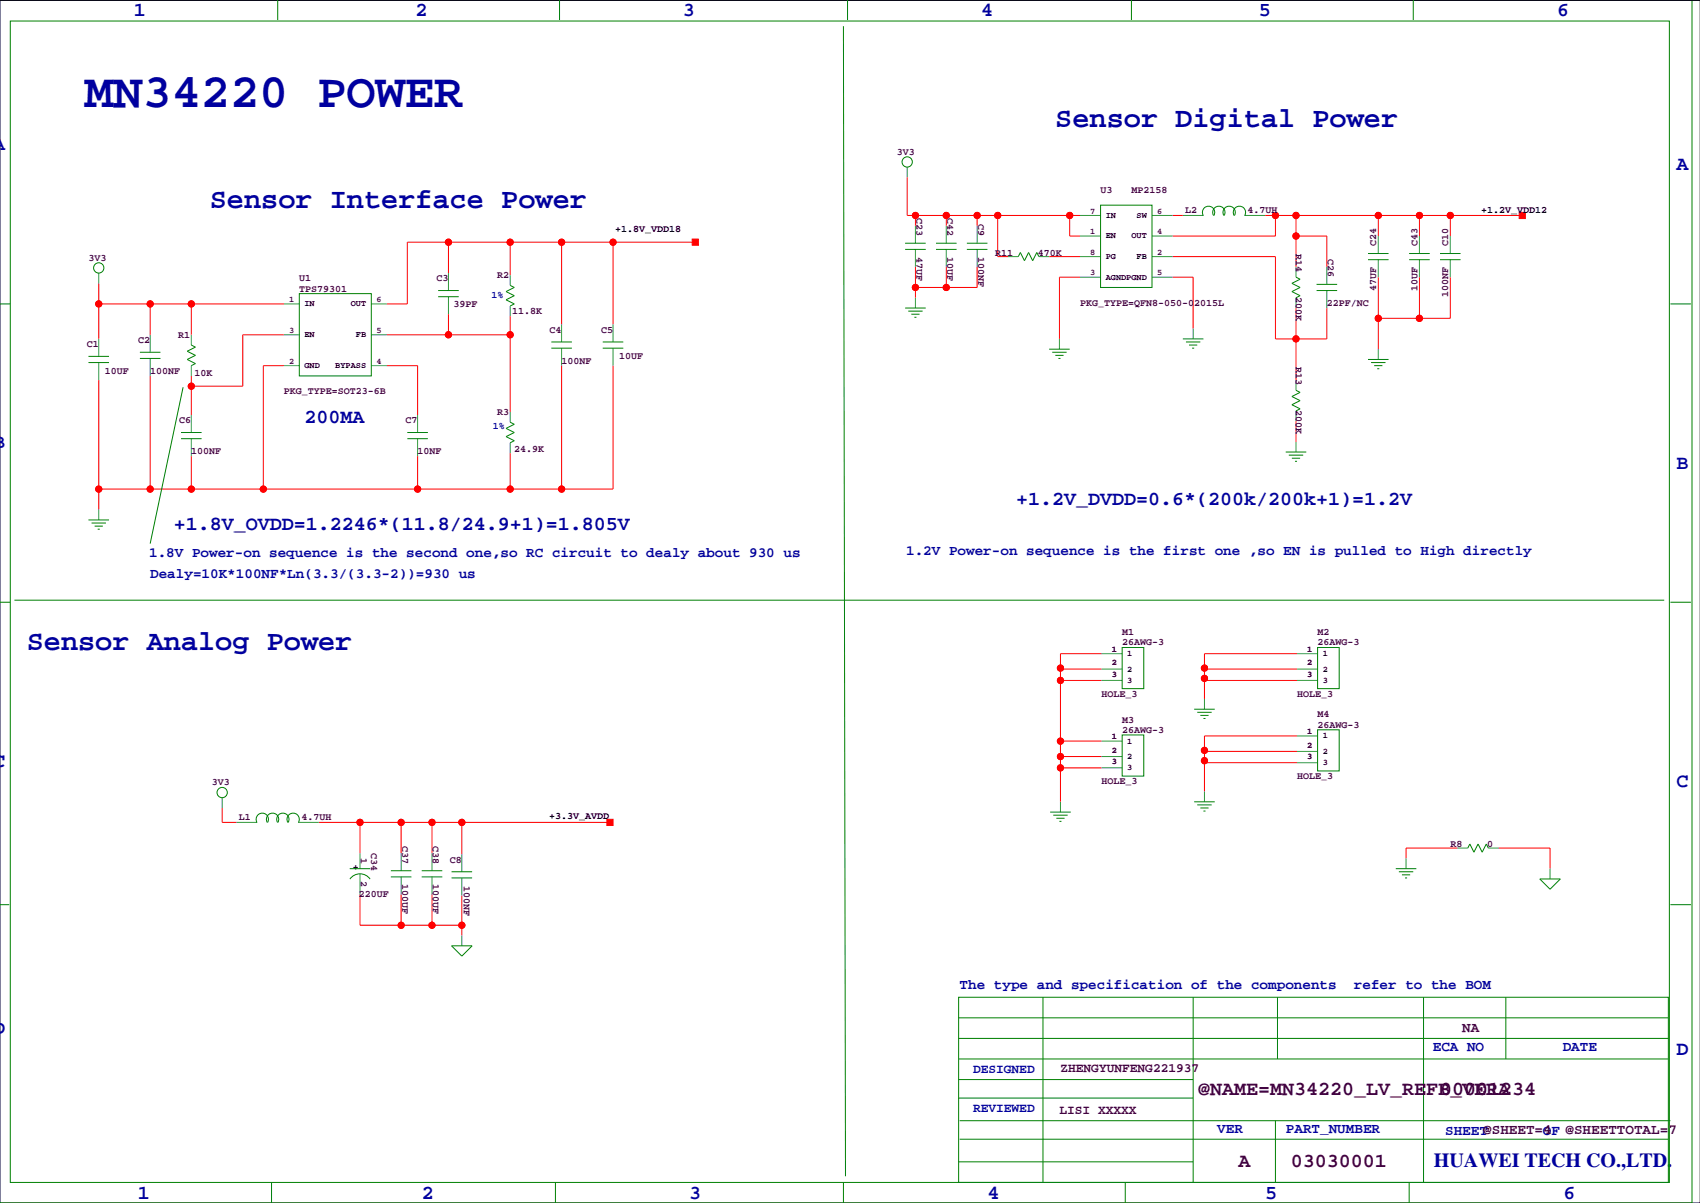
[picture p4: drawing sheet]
<svg xmlns="http://www.w3.org/2000/svg" width="420mm" height="297mm" viewBox="0 0 420 297" stroke-linecap="round" stroke-linejoin="round" font-family="sans-serif">
<path d="M419.9 .1h-419.9v296.9h419.9" fill="none" stroke="#000" stroke-width=".25"/>
<g fill="none" stroke="#f00" stroke-width=".25">
<path d="M110.7 59.8v7.6M126 59.8v8.1M138.7 59.8v20.3M151.4 59.8v20.3M171.7 59.8h-71.1v15.2h-5.1M224 43.8v9.4h42.7M226.1 53.2v2.5M233.7 53.2v2.5M241.3 53.2v2.5M246.4 53.2v10.2h2.5M264.2 53.2v5.1h2.5M289.6 53.2h2.5"/>
<path d="M312.4 53.2h63.5M315 53.2v5.1h-25.4M320 58.3h7.7v7.6M320 53.2v12.7M340.4 53.2v5.1M350.5 53.2v5.1M358.1 53.2v5.1M24.4 70v13.7M24.4 75h45.7M37.1 75v7.7M47.2 75v7.7M110.7 77.6v5.1"/>
<path d="M126 78.1v23.6M226.1 65.9v7.6M233.7 65.9v5.1M241.3 65.9v5.1h-15.2M259.1 63.4h7.6M266.7 68.4h-5.1v15.3M289.6 63.4h25.4v20.3h12.7v-7.6M289.6 68.4h5v12.7M320 76.1v17.7M340.4 68.4v17.8M350.5 68.4v10.2M358.1 68.4v10.2h-17.7"/>
<path d="M24.4 93.8v32M37.1 92.8v28M47.2 92.8v9.7M70.1 90.3h-5.1v30.5M70.1 82.7h-10.2v12.7h-12.7M95.5 90.3h7.6v12.2M95.5 82.7h30.5M138.7 90.3v30.5M151.4 90.3v30.5h-127M47.2 112.6v8.2M103.1 112.6v8.2M126 111.9v8.9"/>
<path d="M320 104v5.1M261.9 165.2h10.1M261.9 168h10.1M272 161.4h-10.1v36.6M297.4 165.2h22.9M297.4 168h22.9M320.3 161.4h-22.9v11.2M54.9 199.5v3.6h3.5M261.9 189.6h10.1M261.9 186.8h10.1M261.9 183h10.1M297.4 188.3h22.9"/>
<path d="M297.4 185.5h22.9M320.3 181.7h-22.9v13.7M78.7 203.1h71.9M88.9 203.1v7.6M99.1 203.1v7.6M106.7 203.1v7.6M114 203.1v7.8M359.9 209.4h-12.7v2.5M370.1 209.4h12.7v5.1M88.9 220.8v7.7h25.1M99.1 220.8v7.7M106.7 220.8v7.7"/>
<path d="M114 221.1v9.9"/>
<circle cx="110.7" cy="59.8" r=".76"/>
<circle cx="126" cy="59.8" r=".76"/>
<circle cx="138.7" cy="59.8" r=".76"/>
<circle cx="151.4" cy="59.8" r=".76"/>
<circle cx="226.1" cy="53.2" r=".76"/>
<circle cx="233.7" cy="53.2" r=".76"/>
<circle cx="241.3" cy="53.2" r=".76"/>
<circle cx="246.4" cy="53.2" r=".76"/>
<circle cx="264.2" cy="53.2" r=".76"/>
<circle cx="315" cy="53.2" r=".76"/>
<circle cx="320" cy="58.3" r=".76"/>
<circle cx="320" cy="53.2" r=".76"/>
<circle cx="340.4" cy="53.2" r=".76"/>
<circle cx="350.5" cy="53.2" r=".76"/>
<circle cx="358.1" cy="53.2" r=".76"/>
<circle cx="24.4" cy="75" r=".76"/>
<circle cx="37.1" cy="75" r=".76"/>
<circle cx="47.2" cy="75" r=".76"/>
<circle cx="226.1" cy="71" r=".76"/>
<circle cx="233.7" cy="71" r=".76"/>
<circle cx="340.4" cy="78.6" r=".76"/>
<circle cx="350.5" cy="78.6" r=".76"/>
<circle cx="47.2" cy="95.4" r=".76"/>
<circle cx="110.7" cy="82.7" r=".76"/>
<circle cx="126" cy="82.7" r=".76"/>
<circle cx="320" cy="83.7" r=".76"/>
<circle cx="24.4" cy="120.8" r=".76"/>
<circle cx="37.1" cy="120.8" r=".76"/>
<circle cx="47.2" cy="120.8" r=".76"/>
<circle cx="65" cy="120.8" r=".76"/>
<circle cx="103.1" cy="120.8" r=".76"/>
<circle cx="126" cy="120.8" r=".76"/>
<circle cx="138.7" cy="120.8" r=".76"/>
<circle cx="261.9" cy="168" r=".76"/>
<circle cx="261.9" cy="165" r=".76"/>
<circle cx="297.4" cy="165" r=".76"/>
<circle cx="297.4" cy="167.5" r=".76"/>
<circle cx="261.9" cy="186.8" r=".76"/>
<circle cx="261.9" cy="189.6" r=".76"/>
<circle cx="261.9" cy="183" r=".76"/>
<circle cx="297.4" cy="187.8" r=".76"/>
<circle cx="297.4" cy="185.3" r=".76"/>
<circle cx="88.9" cy="203.1" r=".76"/>
<circle cx="99.1" cy="203.1" r=".76"/>
<circle cx="106.7" cy="203.1" r=".76"/>
<circle cx="114" cy="203.1" r=".76"/>
<circle cx="99.1" cy="228.5" r=".76"/>
<circle cx="106.7" cy="228.5" r=".76"/>
<circle cx="114" cy="228.5" r=".76"/>
</g>
<g fill="#f00" stroke="#f00" stroke-width=".25">
<path d="M170.9 59h1.6v1.6h-1.6z" fill-rule="evenodd"/>
<path d="M375.2 52.4h1.5v1.6h-1.5z" fill-rule="evenodd"/>
<path d="M149.9 202.3h1.5v1.5h-1.5z" fill-rule="evenodd"/>
<circle cx="99.1" cy="228.5" r=".76"/>
<circle cx="106.7" cy="228.5" r=".76"/>
<circle cx="114" cy="228.5" r=".76"/>
<circle cx="350.5" cy="78.6" r=".76"/>
<circle cx="340.4" cy="78.6" r=".76"/>
<circle cx="320" cy="83.7" r=".76"/>
<circle cx="233.7" cy="71" r=".76"/>
<circle cx="226.1" cy="71" r=".76"/>
<circle cx="297.4" cy="165" r=".76"/>
<circle cx="297.4" cy="167.5" r=".76"/>
<circle cx="261.9" cy="189.6" r=".76"/>
<circle cx="261.9" cy="186.8" r=".76"/>
<circle cx="261.9" cy="183" r=".76"/>
<circle cx="261.9" cy="165" r=".76"/>
<circle cx="261.9" cy="168" r=".76"/>
<circle cx="297.4" cy="185.3" r=".76"/>
<circle cx="297.4" cy="187.8" r=".76"/>
<circle cx="47.2" cy="75" r=".76"/>
<circle cx="37.1" cy="75" r=".76"/>
<circle cx="24.4" cy="75" r=".76"/>
<circle cx="151.4" cy="59.8" r=".76"/>
<circle cx="138.7" cy="59.8" r=".76"/>
<circle cx="126" cy="59.8" r=".76"/>
<circle cx="110.7" cy="59.8" r=".76"/>
<circle cx="47.2" cy="95.4" r=".76"/>
<circle cx="126" cy="82.7" r=".76"/>
<circle cx="110.7" cy="82.7" r=".76"/>
<circle cx="24.4" cy="120.8" r=".76"/>
<circle cx="37.1" cy="120.8" r=".76"/>
<circle cx="47.2" cy="120.8" r=".76"/>
<circle cx="65" cy="120.8" r=".76"/>
<circle cx="103.1" cy="120.8" r=".76"/>
<circle cx="138.7" cy="120.8" r=".76"/>
<circle cx="126" cy="120.8" r=".76"/>
<circle cx="246.4" cy="53.2" r=".76"/>
<circle cx="264.2" cy="53.2" r=".76"/>
<circle cx="241.3" cy="53.2" r=".76"/>
<circle cx="233.7" cy="53.2" r=".76"/>
<circle cx="226.1" cy="53.2" r=".76"/>
<circle cx="340.4" cy="53.2" r=".76"/>
<circle cx="358.1" cy="53.2" r=".76"/>
<circle cx="350.5" cy="53.2" r=".76"/>
<circle cx="320" cy="58.3" r=".76"/>
<circle cx="315" cy="53.2" r=".76"/>
<circle cx="320" cy="53.2" r=".76"/>
<circle cx="114" cy="203.1" r=".76"/>
<circle cx="106.7" cy="203.1" r=".76"/>
<circle cx="99.1" cy="203.1" r=".76"/>
<circle cx="88.9" cy="203.1" r=".76"/>
</g>
<g fill="none" stroke="#008080" stroke-width=".25">
<path d="M224 41.3v2.5M226.1 55.7v4.4M233.7 55.7v4.4M241.3 55.7v4.4M266.7 53.2h5.1M266.7 58.3h5.1M284.5 53.2h5.1M284.5 58.3h5.1M292.1 53.2h5.1M307.3 53.2h5.1M340.4 58.3v4.3M350.5 58.3v4.3"/>
<path d="M358.1 58.3v4.3M24.4 67.4v2.6M70.1 75h3.8M91.7 75h3.8M110.7 67.4v4.3M110.7 73.3v4.3M126 67.9v2.6M126 75.6v2.5M226.1 61.6v4.3M226.1 73.5v2.6M233.7 61.6v4.3M241.3 61.6v4.3"/>
<path d="M248.9 63.4h2.6M256.5 63.4h2.6M266.7 63.4h5.1M266.7 68.4h5.1M284.5 63.4h5.1M284.5 68.4h5.1M320 65.9v2.5M320 73.5v2.6M327.7 65.9v4.3M327.7 71.7v4.4M340.4 64.1v4.3M350.5 64.1v4.3"/>
<path d="M358.1 64.1v4.3M24.4 83.7v4.3M24.4 89.5v4.3M37.1 82.7v4.3M37.1 88.5v4.3M47.2 82.7v2.5M47.2 90.3v2.5M70.1 82.7h3.8M70.1 90.3h3.8M91.7 82.7h3.8M91.7 90.3h3.8M138.7 80.1v4.3"/>
<path d="M138.7 86v4.3M151.4 80.1v4.3M151.4 86v4.3M261.6 83.7v2.5M294.6 81.1v2.6M320 93.8v2.6M340.4 86.2v2.6M47.2 102.5v4.3M47.2 108.3v4.3M103.1 102.5v4.3M103.1 108.3v4.3M126 101.7v2.6"/>
<path d="M126 109.3v2.6M320 101.5v2.5M320 109.1v2.5M24.4 125.8v2.6M272 161.4h5.1M272 165.2h5.1M272 168h5.1M297.4 172.6v2.5M320.3 161.4h5.1M320.3 165.2h5.1M320.3 168h5.1M54.9 197v2.5"/>
<path d="M261.9 198v2.5M272 183h5.1M272 186.8h5.1M272 189.6h5.1M297.4 195.4v2.6M320.3 181.7h5.1M320.3 185.5h5.1M320.3 188.3h5.1M58.4 203.1h5.1M73.7 203.1h5M88.9 210.7v3.8M88.9 215.8v5"/>
<path d="M99.1 210.7v4.3M99.1 216.5v4.3M106.7 210.7v4.3M106.7 216.5v4.3M114 210.9v4.4M114 216.8v4.3M347.2 211.9v2.6M359.9 209.4h2.6M367.5 209.4h2.6M382.8 214.5v2.5M114 231v2.5"/>
</g>
<g fill="none" stroke="#008000" stroke-width=".25">
<path d="M68.6 0v4.9M138.2 0v4.9M209.3 0v4.9M279.4 0v4.9M349 0v4.9M417.8 -.1v297.1h-417.8M2.5 5.2h409.7v286.8h-409.7zM208.3 6.5l.5 283.9M271.8 50.7h12.7v20.3h-12.7zM297.1 53.2a1.52 1.52 0 0 1 1.4-2.3 1.52 1.52 0 0 1 1.3 2.3M299.7 53.2a1.52 1.52 0 0 1 1.3-2.3 1.52 1.52 0 0 1 1.3 2.3M302.2 53.2a1.52 1.52 0 0 1 1.3-2.3 1.52 1.52 0 0 1 1.3 2.3"/>
<path d="M304.8 53.2a1.52 1.52 0 0 1 1.3-2.3 1.52 1.52 0 0 1 1.3 2.3M-.1 75h2.6M73.9 72.5h17.8v20.3h-17.8zM108.2 71.7h5.1M108.2 73.3h5.1M126 70.5l1 .5-2 1 2 1-2 1 2 1-1 .6M223.5 76.1h5.1M223.5 60.1h5.1M223.5 61.6h5.1M224.3 76.8h3.5M225 77.6h2.1M225.8 78.3h.5"/>
<path d="M231.1 60.1h5.1M231.1 61.6h5.1M238.8 60.1h5M238.8 61.6h5M251.5 63.4l.5-1.1 1 2.1 1-2.1 1 2.1 1-2.1 .5 1.1M320 68.4l1.1 .5-2.1 1.1 2.1 1-2.1 1 2.1 1-1.1 .5M325.1 71.7h5.1M325.1 70.2h5.1M337.8 62.6h5.1M337.8 64.1h5.1M348 62.6h5.1M348 64.1h5.1"/>
<path d="M355.6 62.6h5.1M355.6 64.1h5.1M412.5 75h5.1M21.8 89.5h5.1M21.8 88h5.1M34.5 87h5.1M34.5 88.5h5.1M45.2 95.6l-8.1 38.6M47.2 85.2l1.1 .5-2.1 1 2.1 1-2.1 1.1 2.1 1-1.1 .5M136.1 84.4h5.1M136.1 86h5.1M148.8 84.4h5.1"/>
<path d="M148.8 86h5.1M259.1 86.2h5.1M259.8 87h3.6M260.6 87.7h2M261.4 88.5h.5M292.1 83.7h5.1M292.9 84.4h3.5M293.6 85.2h2.1M294.4 86h.5M320 96.4l1.1 .5-2.1 1 2.1 1-2.1 1 2.1 1.1-1.1 .5M337.8 88.8h5.1M338.6 89.5h3.5"/>
<path d="M339.3 90.3h2.1M340.1 91h.5M44.7 106.8h5.1M44.7 108.3h5.1M100.6 106.8h5.1M100.6 108.3h5.1M126 104.3l1 .5-2 1 2 1-2 1 2 1-1 .5M317.5 111.6h5.1M318.3 112.4h3.5M319 113.1h2.1M319.8 113.9h.5M21.8 128.4h5.1"/>
<path d="M22.6 129.1h3.6M23.4 129.9h2M24.1 130.7h.5M-.1 148.7h2.6M3.6 148.2h407.4M277.1 159.9h5.3v10.1h-5.3zM325.4 159.9h5.3v10.1h-5.3zM412.5 148.7h5.1M294.9 175.1h5.1M295.7 175.9h3.5M296.4 176.6h2M297.2 177.4h.5"/>
<path d="M277.1 181.5h5.3v10.1h-5.3zM294.9 198h5.1M295.7 198.7h3.5M296.4 199.5h2M325.4 180.2h5.3v10.2h-5.3zM63.5 203.1a1.52 1.52 0 0 1 1.3-2.3 1.52 1.52 0 0 1 1.3 2.3M66 203.1a1.52 1.52 0 0 1 1.3-2.3 1.52 1.52 0 0 1 1.3 2.3M68.5 203.1a1.52 1.52 0 0 1 1.3-2.3 1.52 1.52 0 0 1 1.4 2.3M71.1 203.1a1.52 1.52 0 0 1 1.3-2.3 1.52 1.52 0 0 1 1.3 2.3M86.4 214.5h5M86.4 217.1a3 3 0 0 1 5 0M96.5 215h5.1"/>
<path d="M96.5 216.5h5.1M104.1 215h5.1M104.1 216.5h5.1M111.5 216.8h5.1M111.5 215.3h5.1M259.3 200.5h5.1M260.1 201.3h3.6M260.9 202h2M261.6 202.8h.5M297.2 200.3h.5M344.7 214.5h5.1M345.4 215.3h3.6"/>
<path d="M346.2 216h2M347 216.8h.5M362.5 209.4l.5-1 1 2 1-2 1 2 1-2 .5 1M380.2 217h5.1l-2.5 2.6zM-.1 223.4h2.4M111.5 233.5h5.1l-2.6 2.6zM412.5 223.4h5.1M236.7 246.2h175.3v45.8h-175.3zM236.7 251.3h175.3M236.7 256.4h175.3M257.6 246.2v45.8M294.6 246.2v45.8"/>
<path d="M315.5 246.2v15.3M351.5 246.2v45.8M371.9 246.2v15.3M236.7 266.6h57.9M236.7 261.5h175.3M236.7 271.1h57.9M237 276.7h175.5M315 276.7v15.3M67.1 292v5M137.2 292v5M208.3 292v5M236.7 286.9h57.9"/>
<path d="M237 281.3h175M277.9 292v5M348 292v5M381 287.4h.1"/>
<circle cx="224" cy="40" r="1.27"/>
<circle cx="24.4" cy="66.2" r="1.27"/>
<circle cx="54.9" cy="195.7" r="1.27"/>
</g>
<text font-size="12" fill="#0000a0" x="20.8" y="26.4">MN34220 POWER</text>
<g font-size="7.1" fill="#0000a0">
<text x="260.6" y="31.4">Sensor Digital Power</text>
<text x="51.8" y="51.2">Sensor Interface Power</text>
<text x="6.6" y="160.5">Sensor Analog Power</text>
</g>
<g font-size="4.9" fill="#0000a0">
<text x="33" y="3.9">1</text>
<text x="102.6" y="3.9">2</text>
<text x="168.7" y="3.9">3</text>
<text x="242.3" y="3.9">4</text>
<text x="310.9" y="3.9">5</text>
<text x="384.6" y="3.9">6</text>
<text x="414" y="42">A</text>
<text x="75.2" y="104.5">200MA</text>
<text x="414" y="115.7">B</text>
<text x="251" y="124.6">+1.2V_DVDD=0.6*(200k/200k+1)=1.2V</text>
<text x="42.9" y="130.9">+1.8V_OVDD=1.2246*(11.8/24.9+1)=1.805V</text>
<text x="414" y="194.4">C</text>
<text x="414" y="260.5">D</text>
<text x="354.1" y="288">HUAWEI TECH CO.,LTD.</text>
<text x="34" y="296">1</text>
<text x="104.1" y="296">2</text>
<text x="170.2" y="296">3</text>
<text x="243.8" y="296">4</text>
<text x="312.4" y="296">5</text>
<text x="386.1" y="296">6</text>
</g>
<g font-size="4.9" fill="#400040">
<text x="295.9" y="270.5">@NAME=MN34220_LV_REFB_VERA</text>
<text x="355.6" y="270.5">00001234</text>
<text x="305.9" y="288.3">A</text>
<text x="318.8" y="288.3">03030001</text>
</g>
<g font-size="3.5" fill="#0000a0">
<text x="36.8" y="137.6">1.8V Power-on sequence is the second one,so RC circuit to dealy about 930 us</text>
<text x="223.8" y="137.1">1.2V Power-on sequence is the first one ,so EN is pulled to High directly</text>
<text x="37.1" y="142.6">Dealy=10K*100NF*Ln(3.3/(3.3-2))=930 us</text>
<text x="237" y="244.2">The type and specification of the components</text>
<text x="334.3" y="244.2">refer to the BOM</text>
<text x="353.8" y="259.4">ECA NO</text>
<text x="385.9" y="259.4">DATE</text>
<text x="300.6" y="279.7">VER</text>
<text x="317.5" y="279.7">PART_NUMBER</text>
<text x="356.9" y="280.3">SHEET@SHEET=4</text>
<text x="381" y="280.3">OF @SHEETTOTAL=7</text>
</g>
<text font-size="3.5" fill="#400040" x="361.1" y="254.9">NA</text>
<g font-size="3.2" fill="#0000a0">
<text x="240.3" y="264.9">DESIGNED</text>
<text x="240.3" y="274.5">REVIEWED</text>
</g>
<g font-size="3.2" fill="#400040">
<text x="261.9" y="264.7">ZHENGYUNFENG221937</text>
<text x="261.6" y="275.1">LISI XXXXX</text>
</g>
<g font-size="2.5" fill="#400040">
<text x="221.5" y="38.2">3V3</text>
<text x="271.8" y="47.6">U3</text>
<text x="279.4" y="47.6">MP2158</text>
<text x="226.3" y="53.8" transform="rotate(90 226.3 53.8)">C23</text>
<text x="233.9" y="53.8" transform="rotate(90 233.9 53.8)">C42</text>
<text x="292.7" y="52.7">L2</text>
<text x="308.1" y="52.7">4.7UH</text>
<text x="241.5" y="55.3" transform="rotate(90 241.5 55.3)">C9</text>
<text x="21.8" y="64.4">3V3</text>
<text x="226.3" y="63.4" transform="rotate(90 226.3 63.4)">47UF</text>
<text x="233.9" y="63.4" transform="rotate(90 233.9 63.4)">10UF</text>
<text x="241.5" y="63.4" transform="rotate(90 241.5 63.4)">100NF</text>
<text x="245.7" y="63.1">R11</text>
<text x="256.3" y="63.1">470K</text>
<text x="320" y="62.7" transform="rotate(90 320 62.7)">R14</text>
<text x="327.9" y="64" transform="rotate(90 327.9 64)">C26</text>
<text x="339.9" y="60.8" transform="rotate(-90 339.9 60.8)">C24</text>
<text x="350" y="60.8" transform="rotate(-90 350 60.8)">C43</text>
<text x="357.6" y="60.8" transform="rotate(-90 357.6 60.8)">C10</text>
<text x="73.9" y="72">TPS79301</text>
<text x="73.9" y="69.5">U1</text>
<text x="107.8" y="69.5">C3</text>
<text x="122.8" y="68.7">R2</text>
<text x="339.9" y="71.8" transform="rotate(-90 339.9 71.8)">47UF</text>
<text x="350" y="71.8" transform="rotate(-90 350 71.8)">10UF</text>
<text x="112" y="75.8">39PF</text>
<text x="126.5" y="77.6">11.8K</text>
<text x="266.7" y="75.6">PKG_TYPE=QFN8-050-02015L</text>
<text x="320" y="73.3" transform="rotate(90 320 73.3)">200K</text>
<text x="327.7" y="75.6">22PF/NC</text>
<text x="357.6" y="73.3" transform="rotate(-90 357.6 73.3)">100NF</text>
<text x="44" y="83.4">R1</text>
<text x="135.7" y="82.2">C4</text>
<text x="148.4" y="82.2">C5</text>
<text x="21.4" y="85.7">C1</text>
<text x="34.1" y="84.7">C2</text>
<text x="138.7" y="89.8">100NF</text>
<text x="152.9" y="88.8">10UF</text>
<text x="25.9" y="92.3">10UF</text>
<text x="37.1" y="92.3">100NF</text>
<text x="48" y="92.8">10K</text>
<text x="320" y="90.7" transform="rotate(90 320 90.7)">R13</text>
<text x="70.1" y="97.4">PKG_TYPE=SOT23-6B</text>
<text x="320" y="101.2" transform="rotate(90 320 101.2)">200K</text>
<text x="44.3" y="104.5">C6</text>
<text x="100.2" y="104.5">C7</text>
<text x="122.8" y="102.5">R3</text>
<text x="47.2" y="112.1">100NF</text>
<text x="103.1" y="112.1">10NF</text>
<text x="127" y="111.6">24.9K</text>
<text x="277.1" y="159.4">26AWG-3</text>
<text x="277.1" y="156.8">M1</text>
<text x="325.4" y="159.4">26AWG-3</text>
<text x="325.4" y="156.8">M2</text>
<text x="272" y="172.1">HOLE_3</text>
<text x="320.3" y="172.1">HOLE_3</text>
<text x="277.1" y="178.4">M3</text>
<text x="325.4" y="179.7">26AWG-3</text>
<text x="325.4" y="177.2">M4</text>
<text x="277.1" y="181">26AWG-3</text>
<text x="52.3" y="193.9">3V3</text>
<text x="272" y="193.7">HOLE_3</text>
<text x="320.3" y="192.4">HOLE_3</text>
<text x="59" y="202.6">L1</text>
<text x="74.4" y="202.6">4.7UH</text>
<text x="99.3" y="208.8" transform="rotate(90 99.3 208.8)">C37</text>
<text x="106.9" y="208.8" transform="rotate(90 106.9 208.8)">C38</text>
<text x="358.2" y="209.2">R8</text>
<text x="367.3" y="209.2">0</text>
<text x="89.1" y="211.7" transform="rotate(90 89.1 211.7)">1</text>
<text x="91.7" y="210.7" transform="rotate(90 91.7 210.7)">C34</text>
<text x="111.1" y="213">C8</text>
<text x="88.6" y="221.6">220UF</text>
<text x="89.1" y="217.5" transform="rotate(90 89.1 217.5)">2</text>
<text x="99.3" y="218.3" transform="rotate(90 99.3 218.3)">100UF</text>
<text x="106.9" y="218.3" transform="rotate(90 106.9 218.3)">100UF</text>
<text x="114.5" y="218.8" transform="rotate(90 114.5 218.8)">100NF</text>
</g>
<g font-size="2.5">
<text x="365.8" y="52.7">+1.2V_VDD12</text>
<text x="151.9" y="57.3">+1.8V_VDD18</text>
<text x="135.6" y="202.3">+3.3V_AVDD</text>
<text x="87.1" y="214.7">+</text>
</g>
<g font-size="2.5" fill="#0000a0">
<text x="121.4" y="73.5">1%</text>
<text x="121.7" y="106">1%</text>
</g>
<g font-size="2.1" fill="#400040">
<text x="269.2" y="52.8">7</text>
<text x="285.8" y="52.8">6</text>
<text x="269.2" y="57.8">1</text>
<text x="285.8" y="57.8">4</text>
<text x="269.2" y="62.9">8</text>
<text x="285.8" y="62.9">2</text>
<text x="269.2" y="68">3</text>
<text x="285.8" y="68">5</text>
<text x="71.4" y="74.6">1</text>
<text x="93" y="74.6">6</text>
<text x="71.4" y="82.2">3</text>
<text x="93" y="82.2">5</text>
<text x="71.4" y="89.9">2</text>
<text x="93" y="89.9">4</text>
<text x="274.6" y="161">1</text>
<text x="322.8" y="161">1</text>
<text x="274.6" y="164.3">2</text>
<text x="274.6" y="167.1">3</text>
<text x="322.8" y="164.3">2</text>
<text x="322.8" y="167.1">3</text>
<text x="274.6" y="182.6">1</text>
<text x="274.6" y="185.9">2</text>
<text x="322.8" y="181.3">1</text>
<text x="322.8" y="184.6">2</text>
<text x="274.6" y="188.7">3</text>
<text x="322.8" y="187.4">3</text>
</g>
<g font-size="2.1">
<text x="273.1" y="53.8">IN</text>
<text x="280.7" y="53.8">SW</text>
<text x="273.1" y="58.9">EN</text>
<text x="279.4" y="58.9">OUT</text>
<text x="273.1" y="64">PG</text>
<text x="280.7" y="64">FB</text>
<text x="273.1" y="69">AGNDPGND</text>
<text x="75.2" y="75.6">IN</text>
<text x="86.6" y="75.6">OUT</text>
<text x="75.2" y="83.3">EN</text>
<text x="87.9" y="83.3">FB</text>
<text x="75.2" y="90.9">GND</text>
<text x="82.8" y="90.9">BYPASS</text>
<text x="278.4" y="162">1</text>
<text x="326.6" y="162">1</text>
<text x="278.4" y="165.8">2</text>
<text x="326.6" y="165.8">2</text>
<text x="278.4" y="168.6">3</text>
<text x="326.6" y="168.6">3</text>
<text x="278.4" y="183.6">1</text>
<text x="326.6" y="182.3">1</text>
<text x="278.4" y="187.4">2</text>
<text x="278.4" y="190.2">3</text>
<text x="326.6" y="186.1">2</text>
<text x="326.6" y="188.9">3</text>
</g>
</svg>
